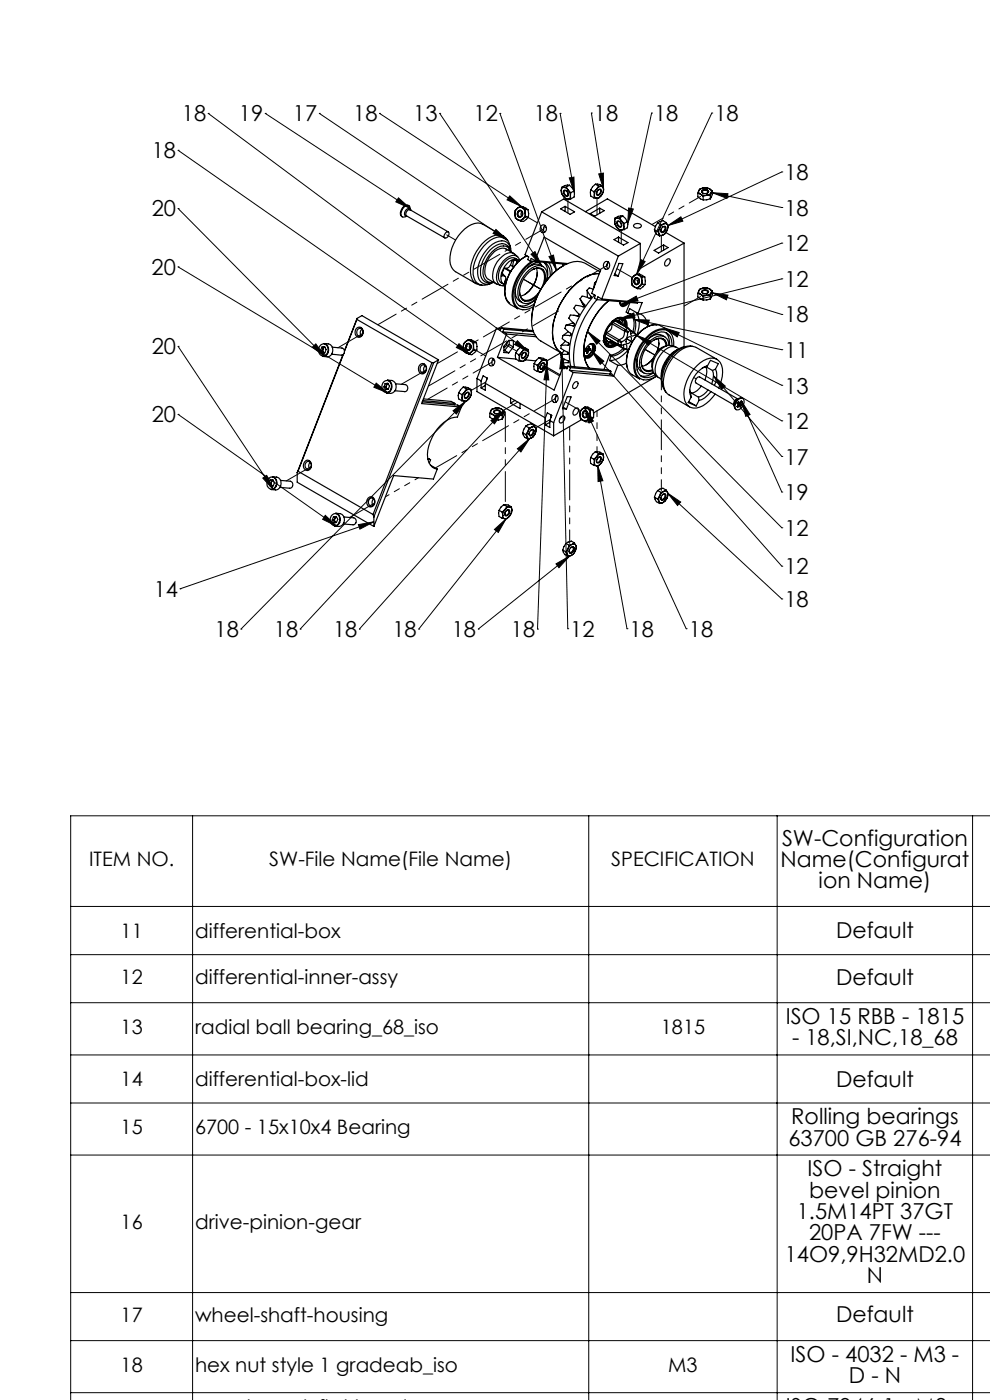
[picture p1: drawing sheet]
<svg xmlns="http://www.w3.org/2000/svg" width="210mm" height="297mm" viewBox="0 0 210 297" stroke-linecap="round" stroke-linejoin="round" font-family="sans-serif">
<g fill="none" stroke="#000" stroke-width=".21">
<path d="M37.8 31.9h.1M37.8 31.9l62 43.3M44.2 24.1h.1M44.2 24.1l67.9 50.5M56.3 24.1h.1M56.3 24.1l30.7 20.1M67.7 24.1h.1M67.7 24.1l39.9 26.8M80.5 24.1h.1M80.5 24.1l30.1 19.7M93.3 24.1h.1M93.3 24.1l21.6 32.3"/>
<path d="M106 24.1h.1M106 24.1l12 33.3M118.8 24.1h.1M118.8 24.1l3 16.8M120.8 37.7l.9-.1 .1 3.3zM125.4 24h.1M125.4 24l2.6 16.1M127 36.9l1-.2v3.4zM138.2 24h.1M138.2 24l-5.1 23.4M151 24h.1M151 24l-16 34.3"/>
<path d="M165.8 36.5h.1M165.8 36.5l-24.2 11.4M37.8 56.6h.1M37.8 44.2h.1M37.8 56.6l44.6 26.8M37.8 44.2l31.1 31.5M84.5 42l2.5 2.2-3-1.4zM105.2 48.7l2.4 2.2-3-1.4zM108.1 41.6l2.5 2.2-3-1.4zM112.6 53.9l.9-.5 1.4 3zM116.5 54.4l.9-.3 .6 3.3zM133.4 44.1l.9 .2-1.2 3.1z"/>
<path d="M135.9 55.1l.9 .4-1.8 2.8zM141.6 47.9l2.8-1.9 .5 .9zM151.1 40.9l3.3 .2-.2 1zM151.1 40.9l14.7 3.1M165.8 59.2h.1M165.8 51.6h.1M165.8 44h.1M165.8 59.2l-34.5 8.5M165.8 51.6l-33.8 12.9M37.8 73.5h.1M37.8 73.5l20.2 30.4M66.3 73.7l.7-.7 1.9 2.7z"/>
<path d="M97.4 72.9l2.4 2.3-3-1.5zM109.7 72.3l2.4 2.3-3-1.5zM116 77.3l.4 3.3h-1zM116 77.3l-2 56.2M119.2 74.9l.6 3.3h-1.1zM119.2 74.9l1.2 58.5M124.6 70.3l41.2 41.7M124.6 70.3l2.7 2-.7 .7zM125.5 74.5l2.6 2.1-.8 .7zM125.5 74.5l40.3 45.6M131.3 67.7l3.1-1.3 .3 1zM132 64.5l3-1.7 .3 1z"/>
<path d="M134.4 67.8l3.3 .1-.2 1zM134.4 67.8l31.4 6.4M135 71.1l3.1 1.3-.5 .8zM135 71.1l30.8 18.2M140.9 69.6l3.2 1-.4 .9zM140.9 69.6l24.9 12.1M151.1 62.1l3.3 .5-.3 1zM151.1 62.1l14.7 4.6M151.3 79.7l14.5 17.1M151.3 79.7l2.5 2.2-.7 .7zM165.8 74.2h.1M165.8 66.7h.1"/>
<path d="M37.8 87.9h.1M37.8 87.9l33.6 23.8M79.8 81.3l2.6 2.1-3.1-1.2zM96.1 87.1l2.7-2-2 2.7zM98.8 85.1l-47.7 48.4M104.1 89.2l2.7-2-1.9 2.7zM106.8 87.2l-43.1 46.3M109.7 95.2l2.6-2.1-1.8 2.8zM112.3 93.1l-36.1 40.4M124 86.5l1.9 2.8-.9 .4zM124 86.5l21.6 46.9M126.8 98.8l1.1 3.2-1 .2z"/>
<path d="M126.8 98.8l6.2 34.6M157.3 85.1l1.8 2.8-.9 .4zM157.3 85.1l8.5 19.3M165.8 81.7h.1M165.8 96.8h.1M165.8 89.3h.1M55.7 101.4l.9-.5 1.4 3zM69 109.3l2.4 2.4-3-1.5zM76 111.3l3.3-.6-3 1.6zM79.3 110.7l-41.1 14.2M104.9 112.3l2.5-2.2-1.7 2.9zM107.4 110.1l-18.6 23.4"/>
<path d="M117.9 119.6l2.9-1.6-2.2 2.4zM120.8 118l-19.3 15.5M141.6 104.6l2.8 1.9-.7 .7zM141.6 104.6l24.2 22.5M165.8 104.4h.1M165.8 112h.1M38.2 124.9h.1M51.1 133.5h.1M63.7 133.5h.1M76.2 133.5h.1M88.8 133.5h.1M101.5 133.5h.1"/>
<path d="M114 133.5h.1M120.4 133.4h.1M133 133.4h.1M145.6 133.4h.1M165.8 120.1h.1M165.8 127.1h.1M40.9 173.1v124M124.9 173.1v124M164.9 173.1v124M206.3 173.1v124M210.1 173.1h-195.1v124M15 192.3h195.1"/>
<path d="M15 202.5h195.1M15 212.7h195.1M15 223.8h195.1M15 234h195.1M15 245h195.1M15 274.2h195.1M15 284.4h195.1M15 295.4h195.1"/>
</g>
<path d="M116.5 54.4l.9-.3 .6 3.3zM134.4 67.8l3.3 .1-.2 1zM140.9 69.6l3.2 1-.4 .9zM151.3 79.7l2.5 2.2-.7 .7zM157.3 85.1l1.8 2.8-.9 .4zM109.7 72.3l2.4 2.3-3-1.5zM76 111.3l3.3-.6-3 1.6zM79.8 81.3l2.6 2.1-3.1-1.2zM131.3 67.7l3.1-1.3 .3 1zM119.2 74.9l.6 3.3h-1.1zM135 71.1l3.1 1.3-.5 .8zM124.6 70.3l2.7 2-.7 .7zM125.5 74.5l2.6 2.1-.8 .7zM132 64.5l3-1.7 .3 1zM112.6 53.9l.9-.5 1.4 3zM105.2 48.7l2.4 2.2-3-1.4zM117.9 119.6l2.9-1.6-2.2 2.4zM124 86.5l1.9 2.8-.9 .4zM135.9 55.1l.9 .4-1.8 2.8zM108.1 41.6l2.5 2.2-3-1.4zM104.9 112.3l2.5-2.2-1.7 2.9zM151.1 62.1l3.3 .5-.3 1zM133.4 44.1l.9 .2-1.2 3.1zM120.8 37.7l.9-.1 .1 3.3zM151.1 40.9l3.3 .2-.2 1zM127 36.9l1-.2v3.4zM141.6 47.9l2.8-1.9 .5 .9zM116 77.3l.4 3.3h-1zM141.6 104.6l2.8 1.9-.7 .7zM109.7 95.2l2.6-2.1-1.8 2.8zM96.1 87.1l2.7-2-2 2.7zM126.8 98.8l1.1 3.2-1 .2zM97.4 72.9l2.4 2.3-3-1.5zM104.1 89.2l2.7-2-1.9 2.7zM84.5 42l2.5 2.2-3-1.4zM55.7 101.4l.9-.5 1.4 3zM69 109.3l2.4 2.4-3-1.5zM66.3 73.7l.7-.7 1.9 2.7z" fill="#000"/>
<g fill="none" stroke="#000" stroke-width=".25">
<path d="M119.1 39.8v.7M119.1 39.8h.5M119.6 39.8a.57 .57 0 0 0-.5 .7M119.6 39.8l.6 .2 .3 .3M120.1 39.7l-.5 .1M120.1 39.7l.4 .6M120.8 39.3l1 1.2M120.8 39.3a1.93 1.93 0 0 0-1.7 .5M120.8 39.3l-.7 .4M126.3 39.1l-.6 .5-.4 .7M126.3 39.1a1.85 1.85 0 0 1 1.6 .4M126.3 39.1l.7 .4"/>
<path d="M127 39.5l-.4 .6M127 39.5h.5M127.5 39.5l-.5 .2-.4 .4M127.5 39.5a.63 .63 0 0 1 .5 .7M127.5 39.5h.4M127.9 39.5l.1 .7M149.2 39.9l-.6 .2-.4 .3M149.2 39.9h.7l.6 .2M149.2 39.9l-.8 .2-.2 .3M149.2 39.9h.8l.5 .2M86.7 43.6l.2 .2 .1 .7M86.7 43.6a1.63 1.63 0 0 0-1.5 2.3 .89 .89 0 0 0 1.1-.1"/>
<path d="M86.7 43.6a1.22 1.22 0 0 0-1.6 1.1 .91 .91 0 0 0 .2 1.3M87 44.5h.1M87 44.5a.88 .88 0 0 0-.8 1.3l8.2 4.7M87 44.5l8.1 4.7M87 44.5l-.2-.2a1.01 1.01 0 0 0-.8 1.5h.2M94.5 49.4a.41 .41 0 0 1 .7-.1 .78 .78 0 0 1-.1 .9 .78 .78 0 0 1-.9 .2v-.5zM106.5 58.1h.1M106.6 58.1l.6 .6M106.8 50.1l-4.4-2.5a3.5 3.5 0 0 0-3.8 1 8.8 8.8 0 0 0-3.1 7.5 2.56 2.56 0 0 0 1.1 1.5l4.4 2.6M107.2 59.5l.2 .1M107.2 56.9l1.1 .6M107.4 59.7l-.3 .1"/>
<path d="M107.7 51a2.36 2.36 0 0 0-3.3-.8 8.6 8.6 0 0 0-4.5 8.4 2.26 2.26 0 0 0 2.3 1.9M108.3 56.2l.6 .5M108.3 53.3a1.89 1.89 0 0 0-3-1.3 6.9 6.9 0 0 0-3.3 6.4 1.79 1.79 0 0 0 2.5 1.5M108.3 52.7a2.42 2.42 0 0 0-2.2-2.5 6.9 6.9 0 0 0-5.1 4.5 5.7 5.7 0 0 0-.2 4.8 2.41 2.41 0 0 0 3.2 .7M108.3 53.4a1.73 1.73 0 0 0-2.7-.9 6.3 6.3 0 0 0-3 6.2 1.67 1.67 0 0 0 2 1.2M108.4 53.4a2.11 2.11 0 0 0-1-2.1 2.11 2.11 0 0 0-2.3 .1 7.5 7.5 0 0 0-3.7 7.3 2.04 2.04 0 0 0 3.3 1.2M109 53.8l-1.7-1a2.57 2.57 0 0 0-2.9 1.1 4.8 4.8 0 0 0-1.3 4.8l.3 .4 1.9 1.1M109 55.1l-.2 .9v.4l.2 .3M109.2 45.5l.2 .6 .4 .5M109.2 45.5l.1 .8 .5 .3M109.3 55.2l.4 .1M109.7 44.2l-.4 .6-.1 .7"/>
<path d="M109.7 44.2l-.4 .5-.1 .8M109.7 55.3l-.2 .8M109.7 55.3l-.3-.1-.8 .1-.6 1.4-1 .2-.1 .2-.5 1.4h.5l.3 .3-.2 1.3 .2 .1M109.8 46.6l.7 .3M109.8 54.5a2 2 0 0 0-3.2-.1 4.9 4.9 0 0 0-1.9 5.3 1.97 1.97 0 0 0 1.6 .9M109.9 55.1a1.92 1.92 0 0 0-2.9 .6 3.7 3.7 0 0 0-.9 4.1l.8 .5M110 44.7a.71 .71 0 0 1 1 .5 .71 .71 0 0 1-.6 .9 .73 .73 0 0 1-.7-.5 .73 .73 0 0 1 .3-.9zM110 44.7a.83 .83 0 0 0 .2 1.4M110.1 44.8a.59 .59 0 0 1 .8 .4 .59 .59 0 0 1-.4 .8 .62 .62 0 0 1-.6-.5 .62 .62 0 0 1 .2-.7zM110.1 55.3a1.77 1.77 0 0 0-2.6 .7 3.7 3.7 0 0 0-.9 4.1l.6 .3M110.2 55.2a1.47 1.47 0 0 0-2.4-.7 5.2 5.2 0 0 0-2.4 4.9 1.35 1.35 0 0 0 1.8 1.2M110.3 43.8l.5 .3"/>
<path d="M110.3 43.8h.6l1.1 .7M110.3 43.8l-.6 .4M110.4 44.6l-.4 .1M110.7 44.9l-.2 .4 .1 .6M110.8 44.1a1.36 1.36 0 0 1 .6 1.1M110.8 44.1a.95 .95 0 0 0-1.1 .1M110.8 44.1l.6 .3M110.9 46.5a.95 .95 0 0 1-1.1 .1M110.9 46.5l-.4 .4M111.4 45.2l-.1 .7-.4 .6M111.4 45.2l.1 .8M111.4 44.4v.8"/>
<path d="M111.4 44.4l.6 .1M111.5 46l-.6 .5M111.5 46l.6 .1M112 44.5l.1 .8v.8M112.1 46.1l-.3 .3a1.2 1.2 0 0 1-1.3 .5M112.5 55.4l7.6 .7M112.9 55.4a9 9 0 0 0-4.2 8.2 2.6 2.6 0 0 0 1.2 1.9 3.7 3.7 0 0 1-2.8-4.5 9.2 9.2 0 0 1 4.7-6.7 8.7 8.7 0 0 0-4.7 8.2 2.51 2.51 0 0 0 1 1.8M112.9 57.2a1.58 1.58 0 0 1 1.7-.2 1.58 1.58 0 0 1 .9 1.5l-.1 1.4-.4 .9M113.2 55.5a8.8 8.8 0 0 0-4.3 8.1 2.42 2.42 0 0 0 1.5 2 2.42 2.42 0 0 0 2.6-.4l.2-.2M113.5 55.3l1.9-5 12 7-1.9 4.9 .8 .5-.2 .5 .5 .4M113.5 55.3l-.8-.5-.2 .6M113.5 55.3l6.9 .6"/>
<path d="M113.8 56.9a5.3 5.3 0 0 1-3.4 5.9M113.9 57.8a6.2 6.2 0 0 1-2.6 4.7M114.2 55.6a7.5 7.5 0 0 0-5 7.4 2.25 2.25 0 0 0 1.3 2.1 2.25 2.25 0 0 0 2.5-.4l.3-.2M114.8 47.9a.76 .76 0 0 1 1.1 .2 .76 .76 0 0 1-.2 1 .7 .7 0 0 1-1 .1 .7 .7 0 0 1 0-1zM114.9 44.9l16.3 9.4M114.9 44.9l-3.5 9.1 .7 .5-.2 .6 .6 .3M114.9 44.9l4.7-2.7 16.2 9.4M115.2 56.5a2.47 2.47 0 0 0-3.3 .3M115.4 55.6a3.5 3.5 0 0 1 .7 3.6M115.4 55.7a2.61 2.61 0 0 1 1.3 2.9M115.6 47.8a1.03 1.03 0 0 0-.1 1.5M116 59.4a2.93 2.93 0 0 0-.8-2.9 3.1 3.1 0 0 0-3.5 1.4 5.5 5.5 0 0 0-1.5 5.7 2.03 2.03 0 0 0 3.2 .1l.3-.2"/>
<path d="M116.4 55.7a3.7 3.7 0 0 1 .7 2.5M118.9 44.3l1-.5 2 1.1-1 .6zM119.1 40.5l.1 .6 .4 .6M119.1 40.5a1.47 1.47 0 0 0 .5 1.2M119.5 56.4a14.6 14.6 0 0 0-6.8 11.6M119.5 56l-.2 .5M119.5 40.5l.2-.1a.88 .88 0 0 1 .7 1.3 .94 .94 0 0 1-.9-1.2zM119.6 41.7a1.02 1.02 0 0 0 .9 .6M119.6 41.7l.5 .6h.4M119.8 40.4a.74 .74 0 0 1 .6 1.1 .72 .72 0 0 1-.6-1.1zM119.9 43.8v1.1M120.5 40.3l.6 .6"/>
<path d="M120.5 40.3l.4 .8 .1 .5M121 41.6a.62 .62 0 0 1-.5 .7M121 41.6l.1 .6M121.1 40.9l-.1 .7M121.1 42.2l-.6 .1M121.8 40.5v1.3l-.7 .4M121.8 40.5l-.7 .4M124.2 44.9l4.6-2.7 10.2 5.9M125.2 45.3l2-1.1 1 .5-2 1.2zM125.3 40.3v1.3l.7 .4M125.3 40.3l.7 .4M126 40.7l.1 .7"/>
<path d="M126 42h.6M126.1 41.4a.56 .56 0 0 0 .5 .6M126.1 41.4l-.1 .6M126.5 59.7l-.4 .3M126.6 40.1l-.4 .6-.1 .7M126.6 40.1l-.6 .6M126.8 40.4l.5-.2a.72 .72 0 0 1-.6 1.1l-.2-.3zM126.9 40.4l.5-.3a.86 .86 0 0 1-.7 1.3 .7 .7 0 0 1 .2-1zM127.2 44.2v1.1M127.3 57.7l-3.1-1.8a4.3 4.3 0 0 0-4.3 .3 14.5 14.5 0 0 0-7.1 12.9 4.4 4.4 0 0 0 1.9 3.3l4.4 2.5M127.5 41.5l-.5 .4-.4 .1M127.5 41.5l-.5 .5h-.4"/>
<path d="M128 40.2l-.5 1.3M128 40.2l-.1 .6-.4 .7M128.2 55.7a.71 .71 0 0 1 1 0 .71 .71 0 0 1 .1 1 .66 .66 0 0 1-.9 .4 .66 .66 0 0 1-.4-.8zM129 55.7l-.3 .7M129.1 55.6a.95 .95 0 0 0-.1 1.4M130.2 50.8l1-.5 2 1.2-.9 .5zM130.4 47l.1 .6 .3 .7M130.4 58.1l.7 .5M130.5 46.3l-.1 .7M130.5 46.3h.3M130.8 48.3l.5 .4 .5 .1M130.8 46.3a.58 .58 0 0 0-.4 .7"/>
<path d="M130.8 46.3l.7 .2 .3 .3M130.8 48.3l.6 .5h.4M131 46.9a.88 .88 0 0 1 .7 1.3 .86 .86 0 0 1-.7-1.3zM131 47.1a.58 .58 0 0 1 .7 .2 .58 .58 0 0 1-.1 .8l-.5-.4zM131.2 54.3l-3.6 9.1M131.2 50.3v1.1M131.3 55.9h.8l-1 2.7-.8-.1zM131.4 46.2l-.6 .1M131.4 46.2l.4 .6M131.8 46.8l.6 .6M131.8 46.8l.5 .8v.5M132.1 45.8l.6 .6 .4 .6"/>
<path d="M132.1 45.8l-1 .1-.6 .4M132.1 45.8l-.7 .4M132.3 48.1a.56 .56 0 0 1-.5 .7M132.3 48.1l.1 .6M132.4 47.4l-.1 .7M132.4 48.7l-.6 .1M133.1 47v1.3l-.7 .4M133.1 47l-.7 .4M134 59.8l.2 .8 .4 .3M134 59.8l.1 .8 .5 .3M134.4 47.7a1.03 1.03 0 0 1 1.7 .2 .97 .97 0 0 1-1.7 0zM134.5 58.5l-.4 .6-.1 .7"/>
<path d="M134.5 58.5l-.5 .5v.8M134.7 59a.68 .68 0 0 1 1 .7 .68 .68 0 0 1-1 .6 .89 .89 0 0 1 0-1.3zM134.8 59a.79 .79 0 0 0 .2 1.4M134.9 59.1a.56 .56 0 0 1 .7 .6 .56 .56 0 0 1-.7 .5l-.2-.4zM135.1 58.1l.4 .3M135.1 58.1h.5l1.2 .7M135.1 58.1l-.6 .4M135.1 58.9l-.3 .1M135.5 59.2l-.2 .4 .1 .5M135.5 58.4a1.36 1.36 0 0 1 .6 1.1M135.5 58.4a.9 .9 0 0 0-1 .1M135.5 58.4l.7 .3"/>
<path d="M135.8 51.6l-4.6 2.7M136.1 59.5v.5l-.4 .7M136.1 59.5l.2 .8M136.2 58.7l-.1 .8M136.2 58.7l.6 .1M136.8 58.8v1.6M138.7 53.1l2.1-1.1 .9 .5-2 1.2zM138.8 48.7l.1 .1a1.51 1.51 0 0 0 1 1.3M138.8 48.7l.7 .4M139.5 47.3l-.4 .6-.3 .8M139.5 49.1l.3 .5M139.5 47.3l.7 .4"/>
<path d="M139.8 49.6a.54 .54 0 0 0 .8 .3M139.8 49.6l.1 .5M139.9 48.4l-.4 .7M139.9 48.4l-.2 .7 .1 .5M140.2 47.7l-.3 .7M140.5 48.2l.6-.2a.85 .85 0 0 1-.8 1.3 .71 .71 0 0 1 .2-1.1zM140.5 48.2l.3-.1a.58 .58 0 0 1 .1 .7 .58 .58 0 0 1-.7 .3v-.3M140.6 49.9l-.7 .2M140.8 52v1.1M140.8 47.5l-.6 .5-.3 .4M140.8 47.5a.57 .57 0 0 1 .8 .2M140.8 47.5l-.6 .2"/>
<path d="M141.1 48a.86 .86 0 0 1-.8 1.3M141.2 49.3l3.9 2.3M141.3 47.2l-.7-.4-1.1 .5M141.3 47.2l.3 .5M141.3 47.2l-.5 .3M141.4 55.1l.6-.2a.99 .99 0 0 1-.9 1.5 .86 .86 0 0 1 .3-1.3zM141.5 48.9l-.9 1M141.5 48.9l-.5 .7-.4 .3M141.6 47.7v.7l-.1 .5M141.6 47.7l.1 .5-.2 .7M145.1 51.6l-9.3 5.3v-5.3M145.1 51.6v22"/>
<path d="M148 41l.6 .2M148 41v.8l1.2 .6M148.2 40.4a.6 .6 0 0 0 .4 .8M148.2 40.4l-.2 .6M148.6 41.2l.8 .2h.5M148.6 41.2l.6 .4M148.9 40.5l.6-.3 .7 .3a.74 .74 0 0 1-.6 .6 .74 .74 0 0 1-.8-.5zM149.2 41.6v.8M149.2 41l-.2-.2a.59 .59 0 0 1 .6-.4 .59 .59 0 0 1 .5 .4l-.2 .2M149.9 41.4l-.7 .2M150.1 40.4l.2 .3M150.1 40.4l-.6-.2a.66 .66 0 0 0-.7 .5"/>
<path d="M150.5 40.1a.6 .6 0 0 1 .4 .7M150.5 40.1l.6 .4M150.7 41.4h-.8M150.7 42.2l-.8 .2h-.7M150.7 41.4v.8M150.9 40.8l-.4 .4-.6 .2M150.9 40.8l-.2 .6M151.1 40.5l-.2 .3M151.1 40.5v.8l-.4 .9M68 74.3l.4 .1M68.1 73.2a1.02 1.02 0 0 1 1.1 0 1.02 1.02 0 0 1 .4 1.1 1.03 1.03 0 0 1-1 1.2 1.03 1.03 0 0 1-1-1.1v-.5zM68.3 73.7l.6-.1 .3 .6-.3 .7h-.6l-.3-.6"/>
<path d="M68.3 73.7l-.3 .6M68.3 73.7h.4M68.4 74.4l.2 .2M68.5 74l.1 .6M68.5 74l-.1 .4M68.6 74.6l.2 .3M68.6 74.6l.1 .3M68.7 73.7h.2l-.4 .3M68.7 73.7l-.2 .3M68.8 72.9a1.61 1.61 0 0 1 1.6 .5 1.46 1.46 0 0 1-1 2.3l-.9-.1a1.4 1.4 0 0 0 1.2-1.3 1.4 1.4 0 0 0-.9-1.4zM70.5 73.7l2 .1a.79 .79 0 0 1 .6 .8 .79 .79 0 0 1-.7 .7l-2.1-.2M72.7 75.2l-9.7 25.1"/>
<path d="M72.8 75.2l-9.6 24.8M75.6 69.7a.86 .86 0 0 1 1.1-.2 .86 .86 0 0 1 .3 1 .89 .89 0 0 1-.9 1.1 .89 .89 0 0 1-.8-1.2zM75.7 67.8l-2.6 6.8M75.7 67.8l15.9 9.1M75.7 67.6v.2M75.7 67.6l1.1-.6 16.2 9.3M75.7 67.6l-2.6 6.8M75.9 69.9a.76 .76 0 0 1 1.1 .1 .76 .76 0 0 1-.2 1.1 .71 .71 0 0 1-1 0 .71 .71 0 0 1-.1-1zM76.8 69.8a.99 .99 0 0 0-.1 1.4M89 77.4a.91 .91 0 0 1 1.3 0 .91 .91 0 0 1 .1 1.3 .85 .85 0 0 1-1.1 .6 .85 .85 0 0 1-.5-1.1zM89.3 77.6a.76 .76 0 0 1 1.1 .2 .76 .76 0 0 1-.2 1 .7 .7 0 0 1-1 .1 .7 .7 0 0 1 0-1zM90.2 77.6l-.1 .1a.98 .98 0 0 0 0 1.3"/>
<path d="M91.6 76.9l-12.5 32.2M91.6 76.9h.4M92 76.9l-12.7 32.8M93 76.3l-3.6 9.3 8.5 .8M93 76.3l-1 .6M98.3 73.7a1.36 1.36 0 0 0 .6 1.2M98.3 73.7l.1 .8 .5 .4M98.7 72.5l-.4 .7v.5M98.7 72.5l-.4 .5v.7M98.9 74.9l.6 .3M99 73a.71 .71 0 0 1 1 .4 .71 .71 0 0 1-.6 .9 .73 .73 0 0 1-.7-.5 .73 .73 0 0 1 .3-.8zM99 73a.82 .82 0 0 0 .3 1.4"/>
<path d="M99.1 73.1a.58 .58 0 0 1 .8 .5 .58 .58 0 0 1-.8 .6l-.2-.4zM99.3 72l.5 .4M99.3 72l.6 .1 1.2 .6M99.3 72l-.6 .5M99.4 72.8l-.4 .2M99.8 73.2l-.2 .4 .1 .5M99.8 72.4l.4 .3 .2 .7M99.8 72.4a.95 .95 0 0 0-1.1 .1M99.8 72.4l.7 .3M99.9 74.7a.9 .9 0 0 1-1 .2M99.9 74.7l-.4 .5M100.4 73.4l-.1 .8-.4 .5"/>
<path d="M100.4 73.4l.1 .9M100.5 72.7l-.1 .7M100.5 72.7h.6M100.5 74.3l-.6 .4M100.5 74.3h.6M101.1 72.7v1.6M101.1 74.3l-.3 .3a1.27 1.27 0 0 1-1.3 .6M103.8 76.2a.76 .76 0 0 1 1.1 .1 .76 .76 0 0 1-.2 1.1 .64 .64 0 0 1-.8 .1 .64 .64 0 0 1-.3-.7zM104.7 76.1a.99 .99 0 0 0-.1 1.4M105.3 69.6l-4.1 10.7M105.3 69.6l1 .1M105.5 75.8l12 7 2-5"/>
<path d="M105.5 75.8l3.9 .4M106.3 69.5l-.2 .6-.8-.5M106.3 69.5l.6 .3M106.3 69.5l6.8 .6M106.6 70.4l.9 .5M106.6 70.4l6.9 .6M106.9 69.8l-.3 .6M106.9 69.8l6.2 .6M106.9 74.3l.1 .1M107 74.4l.9 .5M107.5 70.9l-2 4.9M107.5 70.9l6.2 .5"/>
<path d="M107.6 72.6l-.2 .7-.5 .5M108 72.2v.9M108 73.1l-1 1.3M108 73.1l.9 .5M108.9 73.6v-1.3l-1-.1-1 1.2v1.4l1 .1M108.9 73.6l-1 1.3M109.4 61.2a2.53 2.53 0 0 0 1.4 3M109.4 74.9v1.3l.7 .3M109.4 74.9l.7 .4M110.1 75.3l.1 .6M110.1 76.5l.6 .2M110.2 75.9a.63 .63 0 0 0 .5 .8"/>
<path d="M110.2 75.9l-.1 .6M110.2 61.9a1.59 1.59 0 0 0 .7 1.6 1.59 1.59 0 0 0 1.8 0l1.1-.9 .6-.7M110.4 73.7l-1 1.2M110.4 73.7a2.33 2.33 0 0 1 1.6 .5M110.4 73.7l.7 .3M110.7 74.7l-.5 1.2M110.7 74.7l-.6 .6M110.9 75l.3-.2a.59 .59 0 0 1 .2 .8 .59 .59 0 0 1-.7 .2v-.4zM110.9 75l.6-.2a.86 .86 0 0 1-.7 1.3 .7 .7 0 0 1 .1-1.1zM111.1 74l-.4 .7M111.1 74l.5 .2M111.4 76.3l2.2 .2"/>
<path d="M111.6 76.1l-.3 .3-.6 .3M111.6 74.2l-.5 .1-.4 .4M111.6 74.2a.62 .62 0 0 1 .5 .6M111.6 74.2h.4M111.6 76.1l-.5 .6h-.4M112 74.2l.1 .6M112.1 74.8l-.1 .5-.4 .8M112.1 74.8l-.1 .6-.4 .7M113.3 77.1v1.3l.7 .4M113.3 77.1l.7 .4M113.5 63.6a3.6 3.6 0 0 1-3.4 1.2M114 77.5l.1 .7"/>
<path d="M114 78.8l.5 .1M114.1 78.2a.58 .58 0 0 0 .4 .7M114.1 78.2l-.1 .6M114.3 75.9l-1 1.2M114.3 75.9a2.39 2.39 0 0 1 1.7 .5M114.3 75.9l.7 .4M114.6 76.9l-.6 .6M114.6 76.9l-.4 .8-.1 .5M114.9 77.2l.5-.2a.86 .86 0 0 1-.7 1.3 .8 .8 0 0 1 .2-1.1zM114.9 77.2l.2-.2a.58 .58 0 0 1 .2 .8 .58 .58 0 0 1-.8 .2v-.3M115 76.3l.5 .1M115 76.3l-.4 .6"/>
<path d="M115.4 77l.2 .4M115.5 78.3l-.5 .5-.5 .1M115.5 78.3l-.6 .6h-.4M115.5 76.4h-.3l-.6 .5M115.5 76.4a.63 .63 0 0 1 .5 .7M115.5 60.1l.1-.2a2.21 2.21 0 0 0-1.1-3 3.7 3.7 0 0 0-3.3 2 4.2 4.2 0 0 0-.5 4.6l.3 .2a2.48 2.48 0 0 0 3-1M115.5 76.4h.5M115.6 77.4l-.2 .5a.63 .63 0 0 1-.7 .4M115.9 77.8l2.9 1.7M116 76.4v.7M116 77.1l-.2 .8-.3 .4M116 77.1l-.1 .6-.4 .6"/>
<path d="M119 75.3v.1a.8 .8 0 0 0 .8 .9l.7 .2v.4M119 74.8l-3 1.8M119 73.3v.6l1.4 .9v.4M119.1 74.9l.1 .1M119.2 77l.1 .5 .8 .4M119.4 71.2v.1a.74 .74 0 0 0 .6 1.1l.6 .4-.1 .4M119.4 71.2h1.5M119.5 77.8l.9 .1M119.7 74.4l-.7 .9M119.7 76.2l-.5 .8M119.9 72.4l-.9 .9M120.1 69l-.1 .2a.61 .61 0 0 0 .3 .9l.8 .7-.2 .4"/>
<path d="M120.1 69l1.5 .1M120.4 75.2l-1.4 .1M120.5 77.7l-.2 .5-.8-.4M120.5 77.7l.5 .3M120.5 77.7l8.5 .8 .6 .3M120.5 75l-.1 .2M120.5 73.2l-1.5 .1M120.5 76.9l-1.3 .1M120.6 70.4l-1.2 .8M120.6 73.1l-.1 .1M120.6 76.8l-.1 .1M120.8 78.6l.8 .4"/>
<path d="M120.8 78.6l8.6 .7M121 78l-.2 .6M121 78l8.6 .8M121.1 71l-.2 .2M121.6 79l-4.2 10.7M121.6 79l8.6 .8M121.6 60.7a7.5 7.5 0 0 1 5.5-2.7 7.1 7.1 0 0 0-5.5 2.7 14.3 14.3 0 0 0-4.3 10.9 4.4 4.4 0 0 0 1.8 3.3 4.7 4.7 0 0 1-1.9-4.3 14.8 14.8 0 0 1 4.4-9.9zM121.7 68.5l-1.6 .5M121.7 66.9l1 .1M121.7 69l-.1 .1M122.5 67.1l-1.5-.3-.4 .7 1.2 1.2-.1 .3M122.5 67.1h.1"/>
<path d="M123 63.4l1 1.2M123 63.4l.9 1.5M123.9 75.3l.2 .1M124 64.6l-.2 .5-1-.3a.69 .69 0 0 0-1 .5l.1 .3 .9 1-.3 .5M124 64.6v.1M124.3 74.3l.2 .1M124.3 74.1l.5 .4M124.3 74.1l-.1 .4 .3-.1M124.4 74.1l.5 .3M124.5 74.4l-.1 .5h.3M124.5 74.6l.2 .3M124.5 74.1l.7 .3"/>
<path d="M124.5 61.6l.8 1.3M124.5 61.6l.1 1.5M124.7 73.3a.89 .89 0 0 1 .8-.4 .89 .89 0 0 1 .8 .5 2.41 2.41 0 0 1-1.8 2.6 .87 .87 0 0 1-.6-1.2l.5-1zM124.7 73.9h.3M124.7 73.9l.3 .1M124.8 74.5l-.1 .4M124.9 74.4l-.1 .1M124.9 74.4h.3M125 73.9l.1-.3h-.3l-.2 .5h-.3M125 73.9v.1M125 74h.3l-.1 .4M125.1 73.1l.5-.1a.89 .89 0 0 1 .4 1.3 1.55 1.55 0 0 1-1.9 1.4l-.2-.6"/>
<path d="M125.2 73h.2a1.53 1.53 0 0 1-.5 2.2l-.7 .3-.3-.2M125.3 73l.1 .1M125.3 62.9l.1 .1M125.3 62.9v.1M125.4 63l-.4 .3-.9-.3a.71 .71 0 0 0-1 .3l-.1 .1M125.7 73a2.01 2.01 0 0 1-1.6 2.7M125.8 61.3h-.2a.7 .7 0 0 0-1 .2l-.1 .1M126.1 60l.1 .3M126.1 60l-.2 1.1M126.2 62.6a19.2 19.2 0 0 0-5.4 13.3l.3 1.8M126.6 63.6l8.6 .7 .1-.2M126.6 63.6a18.5 18.5 0 0 0-4.8 14l.1 .2"/>
<path d="M127.6 63.4l8.6 .8-.9 2.3M127.6 63.4l-.8-.4-.2 .6M127.9 72.3l.8 .5M128.1 71.9a1.49 1.49 0 0 0 .8 1.6 1.49 1.49 0 0 0 1.8-.4M128.2 71a1.35 1.35 0 0 0 .3 1.7 1.35 1.35 0 0 0 1.6 0M128.2 64.6l.9-.8a15.1 15.1 0 0 0-5.3 11.1 5.7 5.7 0 0 0 1.2 3.2 6.5 6.5 0 0 1-.9-5.9 16 16 0 0 1 4.1-7.6zM128.4 71.3a1.05 1.05 0 0 0 1 1.3M128.4 73l.1 .1M128.4 71.5a.97 .97 0 0 0 1.4 1M128.4 71.5l2.8 1.7M128.4 71.5l2.7 1.5M128.5 70.9l2.6 1.5"/>
<path d="M128.5 72.7l-.1 .3 .3 .1M128.5 73.2a1.84 1.84 0 0 0 1.9-.3 2.06 2.06 0 0 1-1.8 .4M128.7 70.6l-.2 .3M128.7 70.6l2.6 1.5M128.7 72.4l.2 .1M128.8 73h.3zM128.8 73l-.1 .1M129.3 76.5l1.8 1M129.3 75.3l.3 .2M129.3 75.3l-1.2 3.1M129.4 79.3l.8 .5M129.6 78.8l-.2 .5"/>
<path d="M129.6 72.4l2.8 1.6M129.6 72.4l2.7 1.5M129.6 72.3v.1M129.6 75.5l-.3 1M129.8 68.2h.1a1.42 1.42 0 0 1 2.1 0l.3 .8M129.9 68.7a1.63 1.63 0 0 1-1.2 1.9M129.9 68.7l2.6 1.6M130 68.4a4 4 0 0 0-1.5 2.5M130 68.4l-.1 .3M130 68.4l2.7 1.5M130.2 68.3a1.05 1.05 0 0 1 1.6 .3M130.5 67.7a1.5 1.5 0 0 1 1.8 0 1.5 1.5 0 0 1 .5 1.7"/>
<path d="M130.6 68.1l.5-.1 .4 .2 .4 .6M130.6 68.1l2.7 1.6M130.6 68.1l2.6 1.6M131.1 67.4v.1M131.1 77.5l-.9 2.3M131.1 73l.7 .3M131.1 67.5l.6 .3M131.1 72.4v.6M131.1 72.4l.7 .3M131.2 68l.2 .2M131.3 72.1l-.2 .3M131.3 72.1l.6 .4"/>
<path d="M131.4 67.4l-.2 .1M131.5 64a.8 .8 0 0 0 .4 1 .8 .8 0 0 0 1-.3l.5-.5M131.5 64.1a.63 .63 0 0 0 .8 .7l.9-.7M131.5 64.4h.2M131.7 67.5l-.1 .2M131.7 67.6l.1 .1M131.7 67.4l.2 .4M131.8 73.3l1-.2 .2 1M131.8 72.7v.6M131.9 72.5l-.1 .2M131.9 67.4a1.76 1.76 0 0 1 .6 1.8M131.9 67.8v.2"/>
<path d="M132 67.4a2.02 2.02 0 0 1 .6 1.8M132 68.9a1.03 1.03 0 0 0-1.7-.7 3.4 3.4 0 0 0-1.6 4.1l.3 .3h.8M132.2 73.9a4.2 4.2 0 0 1-2.9 1.4M132.3 73.1v.8M132.3 73.9l.1 .1 .6 .2M132.3 73.9l.7 .2M132.5 70.3l-.2 1a1.39 1.39 0 0 1-1 .8M132.5 70.3l.6 .2M132.6 74.1a4.7 4.7 0 0 1-3 1.4M132.7 64.1a.8 .8 0 0 1-1.2 .2M132.7 69.9l-.2 .4M132.7 69.9l.5 .5"/>
<path d="M132.8 64.1a1.04 1.04 0 0 1-1.1 .6M132.9 77l-1.2 .5h-.6M133 69.5a1.61 1.61 0 0 0-1.5-2.2 5 5 0 0 0-3.4 5.4 1.56 1.56 0 0 0 1.3 1.1 1.56 1.56 0 0 0 1.5-.6M133.1 70.5a1.83 1.83 0 0 1-1.2 2M133.2 71.6l.4-.2a.83 .83 0 0 1 .2 1 .83 .83 0 0 1-.9 .4 .9 .9 0 0 1 .3-1.2zM133.2 66.4a2.44 2.44 0 0 1 1.6 3.1l-.2 1.1M133.2 66.4l.4-.9 1.7 1M133.2 69.7l-.5 .2M133.2 69.7l.6 .4M133.2 69.7l.5 .4M133.2 70.4l-.1 .1M133.3 74.2a5.4 5.4 0 0 1-4 2.3"/>
<path d="M133.4 74l-.4 .1M133.6 66.5a3.3 3.3 0 0 1 .7 3.9M133.6 64.2l-.8 2 .4 .2M133.7 70.1l-.5 .3M133.7 70.1l.1 .1M133.7 70.1l.8 .5M133.8 70.2l.1 1 .3 .1 .7-.3M133.8 70.2l.6 .4M134.4 70.6h.1M134.4 70.6l-.6 .2M134.4 70.6l.5 .4M134.5 70.6l.5 .4"/>
<path d="M134.6 60.9l.6 .3M134.9 71l.1 .3M135 66.3a5 5 0 0 1 .1 4.9M135.2 76.1a2.52 2.52 0 0 0 1.4 3M135.3 66.5a2.59 2.59 0 0 1 2.1 2.8M135.7 60.7a.95 .95 0 0 1-1.1 .2M135.7 60.7l-.5 .5M136 70.2a3.8 3.8 0 0 1 5.7-.2 3.7 3.7 0 0 0-4.1 1.1 9.5 9.5 0 0 0-3.2 7 2.87 2.87 0 0 0 1.3 2.3 3.8 3.8 0 0 1-2.7-5 9.9 9.9 0 0 1 3-5.2zM136 76.8a1.57 1.57 0 0 0 .7 1.6 1.57 1.57 0 0 0 1.8 0M136.3 60.3l-.6 .4M136.3 60.3l.5 .1M136.8 60.4l-.3 .3a1.22 1.22 0 0 1-1.3 .5"/>
<path d="M138.5 76.2a4.2 4.2 0 0 1-2.3 1.5M138.5 76.1l-1.4 1.3M138.6 79.1a3.3 3.3 0 0 1-2.7 .6M138.7 72.1a1.59 1.59 0 0 1 1.7-.2 1.59 1.59 0 0 1 .9 1.5M139.3 69a6 6 0 0 0-5.2 3.5 7.9 7.9 0 0 0-1.1 5.3M139.3 79.8l-13.4 7.8M139.6 71.8a3.8 3.8 0 0 1-.2 2.7M139.8 72.7l-.5 1.9M141 71.4a2.47 2.47 0 0 0-3.3 .3M141.1 73.4a4.2 4.2 0 0 0-2.7 4.8M141.2 70.6a2.76 2.76 0 0 1 .8 2.7M141.5 73.3a1.59 1.59 0 0 0-2.4-1.4 5.7 5.7 0 0 0-3 5.7 1.56 1.56 0 0 0 2.4 1"/>
<path d="M141.9 75.9l-1 1.7M141.9 73.3a1.88 1.88 0 0 0-1-1.9 1.88 1.88 0 0 0-2.1 .3 6.7 6.7 0 0 0-3.1 6.2 1.79 1.79 0 0 0 2.9 1.1M142.6 73.3a2.4 2.4 0 0 0-2.4-2.9 7.2 7.2 0 0 0-5 5.7 3.4 3.4 0 0 0 1 3.8 2.9 2.9 0 0 0 2.8-.4M142.9 73.4a2.83 2.83 0 0 0-1.7-3.4 5.2 5.2 0 0 0-4.8 2.7 7.3 7.3 0 0 0-1.4 6.7 2.33 2.33 0 0 0 3.4 .9l.9-.6M143.2 73.6a2.54 2.54 0 0 0-3.3 .8 4.9 4.9 0 0 0-1.3 4.6l.9 1M143.7 74.2a6.5 6.5 0 0 0-3.4 5.8M144 74a2.14 2.14 0 0 0-2.9 .2 5.2 5.2 0 0 0-1.9 5.3l.3 .4 .8 .5M145.3 73.5a7.2 7.2 0 0 0-4.9 7.7l.1 .6M147 73.5a4.1 4.1 0 0 0-3.8 1.4 8.4 8.4 0 0 0-2.7 6.7l.2 .7 .6 1M148 62.2v.8l1.2 .6M148 62.2l.6 .2M148.2 61.7a.6 .6 0 0 0 .4 .7"/>
<path d="M148.2 61.7l-.2 .5M148.6 62.4l.8 .3 .5-.1M148.6 62.4l.6 .5M148.9 61.7l.6-.2 .7 .2a.74 .74 0 0 1-.6 .7 .74 .74 0 0 1-.8-.5zM149 61.8l.5-.2 .6 .2a.59 .59 0 0 1-.5 .5 .59 .59 0 0 1-.6-.5zM149.2 62.9v.7M149.2 61.1l-.6 .2-.4 .4M149.2 61.1h.7l.6 .2M149.2 61.1l-.8 .2-.2 .4M149.2 61.1h.8l.5 .2M149.9 62.6l-.7 .3M150.1 77.6a5.8 5.8 0 0 0-3.7 6.1l.2 .5"/>
<path d="M150.1 77.6l.6-1.2 1.7 .7-.6 1.2M150.1 77.6l-1.1 .5M150.5 61.3a.6 .6 0 0 1 .4 .8M150.5 61.3l.6 .4M150.7 63.4l-.8 .2h-.7M150.7 62.6h-.8M150.7 62.6v.8M150.9 62.1l-.4 .3-.6 .2M150.9 62.1l-.2 .5M151.1 61.7a2.33 2.33 0 0 1-.4 1.7M151.1 61.7l-.2 .4M151.1 78.6a3.5 3.5 0 0 1-.1 2.8"/>
<path d="M151.1 78.6l-1.4-.8a3.5 3.5 0 0 1-.2 2.8M151.8 78.3a4 4 0 0 1-.2 3.5M151.8 78.3l-.7 .3M152.1 76.2l-4.4-2.5a3.2 3.2 0 0 0-3.5 .7 8.9 8.9 0 0 0-3.4 7.4 2.36 2.36 0 0 0 1.1 2l4.4 2.5M63.2 100l15.9 9.1M63.2 100l-.2 .3M64.7 97.9a.83 .83 0 0 1 1-.1 .83 .83 0 0 1 .4 .9 .89 .89 0 0 1-.9 1.1 .89 .89 0 0 1-.9-1.1zM64.9 98.1a.76 .76 0 0 1 1.1 .2 .76 .76 0 0 1-.2 1 .76 .76 0 0 1-1-.1 .76 .76 0 0 1 .1-1.1zM65.8 98.1l-.1 .1a1.06 1.06 0 0 0 0 1.2M81.5 82.1h.3M81.5 80.9a1 1 0 0 1 1.2 0 1 1 0 0 1 .3 1.2 1.03 1.03 0 0 1-.9 1.2 1.03 1.03 0 0 1-1.1-1.1l.2-1zM81.7 81.4l.6-.1 .3 .6-.3 .7-.5 .1-.3-.6"/>
<path d="M81.7 81.4l-.2 .7M81.7 81.4h.4M81.8 82.1l.2 .3M82 82.4l.2 .2M82 81.8v.6M82 82.4l.1 .2M82 81.8l-.2 .3M82.1 81.4h.2l-.3 .4M82.1 81.4l-.1 .4M82.2 80.6a1.61 1.61 0 0 1 1.6 .6 1.46 1.46 0 0 1-1 2.3l-.8-.1a1.4 1.4 0 0 0 1.1-1.3 1.4 1.4 0 0 0-.9-1.5zM83.9 81.4l2.1 .2a.79 .79 0 0 1 .5 .8 .79 .79 0 0 1-.6 .7l-2.1-.2M89.6 85.3l7.5 .6 .8 .5"/>
<path d="M89.7 85l6.8 .6M89.8 84.6l5.9 .6 .8 .4M90.7 97.4l.6 .1M90.7 97.3l.6 .2M91.3 98.7l1.4 .8M91.3 97.5l-.2 .8M92.7 99.5l-.8 2.1-8.4-.7-4.2 10.8M96.5 85.6l-.1 .3M97.3 83.3v1.3l.7 .4M97.3 83.3l.7 .4M97.9 86.4l-.9 2.1a6.8 6.8 0 0 0-5.3 4.2 6.2 6.2 0 0 0-.5 5.9l.9 .8 .6 .1M98 83.7v.7"/>
<path d="M98 85l.5 .1M98 84.4a.63 .63 0 0 0 .5 .7M98 84.4v.6M98.2 82.1l-.9 1.2M98.2 82.1a2.27 2.27 0 0 1 1.7 .5M98.2 82.1l.8 .4M98.5 83.2l-.5 1.2M98.5 83.2l-.5 .5M98.8 83.5l.3-.2a.63 .63 0 0 1 .2 .7 .63 .63 0 0 1-.7 .4l-.1-.3zM98.8 83.4l.6-.2a.88 .88 0 0 1-.8 1.3l-.1-.6zM99 82.5l-.5 .7M99 82.5l.5 .1"/>
<path d="M99.5 84.6l-.3 .3-.7 .2M99.5 82.6l-.5 .1-.5 .5M99.5 82.6a.62 .62 0 0 1 .5 .7M99.5 82.6h.4M99.5 84.6l-.5 .5h-.5M99.9 82.6l.1 .7M100 83.3l-.5 1.3M100 83.3l-.1 .6-.4 .7M101.2 80.3v2.8l16.2 9.4M101.2 80.3l.9 .5M102.1 80.8l.4-1.1 .9 .5-.5 1.1M102.1 80.8v1.5"/>
<path d="M102.9 81.3l7.4 4.3M102.9 81.3v1.5l-.8-.5M102.9 81.8l-.8 .5M103.3 80.2v.4M103.9 87.7v.8l1.1 .6M103.9 87.7l.6 .2M104.1 87.2a.58 .58 0 0 0 .4 .7M104.1 87.2l-.2 .5M104.5 87.9l.7 .3 .6-.1M104.5 87.9l.5 .4M104.7 87.2l.7-.3 .7 .3a.74 .74 0 0 1-.7 .7 .74 .74 0 0 1-.7-.6zM104.8 87.3a.65 .65 0 0 1 .7-.3 .65 .65 0 0 1 .5 .6 .65 .65 0 0 1-.7 .2 .65 .65 0 0 1-.5-.5z"/>
<path d="M105 88.3v.8M105.1 86.6l-.8 .3-.2 .3M105.1 86.6h.5l.8 .2M105.1 86.6l-.8 .2-.2 .4M105.1 86.6h.7l.6 .2M105.8 88.1l-.8 .2M105.8 88.1h.7M106.4 86.8a.58 .58 0 0 1 .4 .8M106.4 86.8l.6 .4M106.5 88.9l-1.5 .2M106.5 88.1v.8M106.8 87.6l-.4 .3-.6 .2"/>
<path d="M106.8 87.6l-.3 .5M107 87.2a2.31 2.31 0 0 1-.5 1.7M107 87.2l-.2 .4M108.3 84.4v1.1M108.3 85.5l2 1.2v-1.1M109.3 84.9l-1 .6M110.3 85.6l5.4 3M110.9 91.8v.1a1.72 1.72 0 0 0 1.1 1.3M110.9 91.8l.6 .4M111.5 90.4l-.6 1.4M111.5 92.2l.3 .5M111.5 90.4l.7 .4"/>
<path d="M111.8 92.7a.52 .52 0 0 0 .8 .3M111.8 92.7l.2 .5M112 91.5l-.5 .7M112 91.5l-.2 .5v.7M112.2 90.8l-.2 .7M112.5 91.3l.6-.2a.86 .86 0 0 1-.7 1.3l-.1-.6zM112.6 91.3l.3-.1a.6 .6 0 0 1 .1 .7 .6 .6 0 0 1-.7 .3v-.3M112.6 93l-.6 .2M112.9 90.6l-.5 .3-.4 .6M112.9 90.6a.54 .54 0 0 1 .7 .2M112.9 90.6l-.7 .2M113.1 91.1a.86 .86 0 0 1-.7 1.3"/>
<path d="M113.3 90.3a1.38 1.38 0 0 0-1.8 .1M113.3 90.3l.3 .5M113.3 90.3l-.4 .3M113.5 92l-.3 .5-.6 .5M113.5 92l-.4 .7-.5 .3M113.6 90.8l.1 .6-.2 .6M113.6 90.8l.2 .5-.3 .7M115.7 88.6l.4-1 1 .5-.5 1.1M115.7 88.6v1.5M116.6 89.2l.8 .5M116.6 89.2v1.5l-.9-.6M116.6 89.6l-.9 .5"/>
<path d="M116.9 88v.5M117.3 83.9a.76 .76 0 0 1 1 .2 .76 .76 0 0 1-.2 1.1 .7 .7 0 0 1-.9 0 .7 .7 0 0 1-.1-1zM117.4 89.7v2.8M118 84l-.2 .6M118.1 83.9a.99 .99 0 0 0-.1 1.4M118.9 88.5l-.2 .5M118.9 88.5h.1M119 88.5l.6-.2a.97 .97 0 0 1-.8 1.4 .83 .83 0 0 1 .2-1.2zM119.5 86.4l.7 .4M120.3 84.1l.8 .1-.9 2.6-.9-.1zM121.8 81.2l.6-.2a.93 .93 0 0 1-.8 1.4 .82 .82 0 0 1 .2-1.2zM121.9 86.8l.7-.2a.99 .99 0 0 1-.9 1.4 .89 .89 0 0 1 .2-1.2z"/>
<path d="M123 88a1.36 1.36 0 0 0 .6 1.1M123 88l.1 .8 .5 .3M123.4 89l-6 3.5M123.5 86.8l-.4 .5-.1 .7M123.5 86.8l-.5 .4v.8M123.6 89.1l.6 .4M123.8 87.3a.71 .71 0 0 1 .9 .4 .71 .71 0 0 1-.5 .9 .73 .73 0 0 1-.7-.5 .73 .73 0 0 1 .3-.8zM123.8 87.3a.83 .83 0 0 0 .2 1.3M123.9 87.4a.58 .58 0 0 1 .8 .5 .58 .58 0 0 1-.8 .5l-.2-.4zM124.1 86.3l.5 .3M124.1 86.3l.6 .1 1.1 .6M124.1 86.3l-.6 .5"/>
<path d="M124.2 87.1l-.4 .2M124.5 87.5l-.2 .3 .1 .6M124.6 86.6l.4 .5 .2 .6M124.6 86.6a.95 .95 0 0 0-1.1 .2M124.6 86.6l.6 .4M124.7 89a.95 .95 0 0 1-1.1 .1M124.7 89l-.5 .5M125.2 87.7l-.1 .7-.4 .6M125.2 87.7l.1 .8M125.2 87v.7M125.2 87h.6M125.3 97v1.3l.7 .4"/>
<path d="M125.3 88.5l-.6 .5M125.3 97l.7 .4M125.3 88.5l.6 .1M125.8 87l.1 1.6M125.9 88.6l-.3 .3a1.16 1.16 0 0 1-1.4 .6M126 97.4l.1 .7M126 98.7l.6 .1M126.1 98.1a.56 .56 0 0 0 .5 .7M126.1 98.1l-.1 .6M126.3 95.8l-.6 .6-.4 .6M126.3 95.8a2.23 2.23 0 0 1 1.6 .5M126.3 95.8l.7 .4"/>
<path d="M126.6 96.9l-.4 .6-.1 .6M126.6 96.9l-.6 .5M126.8 97.2l.5-.2a.72 .72 0 0 1-.6 1.1l-.2-.3zM126.9 97.1l.5-.2a.86 .86 0 0 1-.7 1.3 .7 .7 0 0 1 .2-1.1zM127 96.2l-.4 .7M127 96.2l.5 .1M127.5 98.2l-.5 .5-.4 .1M127.5 96.3l-.5 .1-.4 .5M127.5 96.3a.63 .63 0 0 1 .5 .7M127.5 96.3h.4M127.5 98.2l-.5 .6h-.4M127.9 96.3l.1 .7"/>
<path d="M128 97l-.5 1.2M128 97l-.1 .6-.4 .6M146.1 85.2l1.6 .9M146.3 82.7l.3 1.5M146.4 83.1l.4 .3M146.6 84.2l-.6 1.2 1.7 .7M146.8 83.4l1.4 .9M147.9 80.1l.5-.1 8.1 4.6a.92 .92 0 0 0-.7 1.3l-8.2-4.7a.83 .83 0 0 1 .3-1.1zM148.2 84.3l.1 .6M148.3 84.9l-.6 1.2M148.8 81.9a3.6 3.6 0 0 1-2 1.5M150.2 82.7a3.9 3.9 0 0 1-2 1.6"/>
<path d="M150.8 83.1l-.2 .2a4.2 4.2 0 0 1-2.3 1.6M152.4 82.3a6.2 6.2 0 0 0 .4-5.4 2.5 2.5 0 0 0-3.5-.4 8.8 8.8 0 0 0-4.2 7.8 2.27 2.27 0 0 0 3.3 2.1 7.3 7.3 0 0 0 3.3-2.8M156.4 86.2l.1 .2M156.5 84.9a.87 .87 0 0 1 1.2-.2 1.75 1.75 0 0 1-1.3 2.3 .95 .95 0 0 1-.2-1.7zM156.6 85.9l.2 .1M156.6 85.3l.5 .2M156.6 85.3l.2 .1M156.6 85.8l.3 .2M156.7 84.5l-.5 .3-.3 .5-.1 .9M156.8 86l-.3 .4M156.8 85.4l-.1-.2-.2 .3 .1 .2-.2 .6 .1 .1M156.9 86h-.1"/>
<path d="M157.1 85.7l-.5-.3 .7 .5M157.1 85.7l.2 .2M157.1 85.5v.2M157.1 85.2h.3M157.3 85.9l-.2 .3-.2-.2M157.4 85.2l-.2-.1-.4 .3M157.4 85.2l-.3 .3M157.6 84.5h-.2a1.55 1.55 0 0 0-1.4 2.3l.2 .1M57 102.5l.4 .1M57.1 101.4a1.02 1.02 0 0 1 1.2 0 1.02 1.02 0 0 1 .4 1.1 1.08 1.08 0 0 1-1.3 1.3 1.08 1.08 0 0 1-.7-1.6zM57.3 101.9l.6-.1 .3 .6-.2 .7h-.6l-.4-.6M57.3 101.9l-.3 .6"/>
<path d="M57.3 101.9h.4M57.4 102.6l.2 .3M57.6 102.3v.6M57.6 102.3l-.2 .3M57.6 102.9l.2 .2M57.6 102.9l.1 .2M57.7 101.9h.2l-.3 .4M57.7 101.9l-.1 .4M57.8 101.1a1.61 1.61 0 0 1 1.6 .6 1.42 1.42 0 0 1-1 2.2h-.9a1.39 1.39 0 0 0 1.3-1.3 1.39 1.39 0 0 0-1-1.5zM59.5 101.9l2.1 .2a.76 .76 0 0 1 .5 .8 .76 .76 0 0 1-.6 .7l-2.1-.2M63 100.3v2l16.3 9.4M70.5 110.3h.4"/>
<path d="M70.5 109.2a1 1 0 0 1 1.2 0 1 1 0 0 1 .4 1.1 1.03 1.03 0 0 1-1 1.2 1.03 1.03 0 0 1-1.1-1.1l.2-.9zM70.7 109.6h.6l.3 .6-.2 .6-.6 .1-.3-.6M70.7 109.6l-.2 .7M70.7 109.6l.5 .1M70.9 110.3l.1 .4M71 110v.7M71 110l-.1 .3M71 110.7l.2 .2M71.2 109.7l-.2 .3M71.2 108.9a1.58 1.58 0 0 1 1.8 1 1.35 1.35 0 0 1-1.1 1.8l-.9-.1a1.42 1.42 0 0 0 1.2-1.3 1.42 1.42 0 0 0-1-1.4zM71.4 109.7l-.4 .3M71.4 109.6l-.2 .1"/>
<path d="M73 109.7l2 .2a.76 .76 0 0 1 .6 .7 .76 .76 0 0 1-.7 .7l-2.1-.1M78.1 105.7a.85 .85 0 0 1 1-.2 .85 .85 0 0 1 .4 1 .89 .89 0 0 1-.9 1.1 .89 .89 0 0 1-.8-1.2zM78.4 105.9a.76 .76 0 0 1 1 .1 .76 .76 0 0 1-.2 1.1 .64 .64 0 0 1-.8 .1 .64 .64 0 0 1-.3-.7zM79.1 109.1l.2 .6M79.2 105.8l-.1 .1a1.06 1.06 0 0 0 0 1.3M79.3 109.7v2M105.9 108.3v1.3l.6 .4M105.9 108.3l.6 .4M106.5 108.7l.1 .7M106.5 110h.6M106.6 109.4a.52 .52 0 0 0 .5 .6M106.6 109.4l-.1 .6"/>
<path d="M106.9 107.1l-.6 .5-.4 .7M106.9 107.1h.9l.7 .4M106.9 107.1l.6 .4M107.1 108.1l-.3 .6-.2 .7M107.1 108.1l-.6 .6M107.4 108.3l.6-.2a.86 .86 0 0 1-.8 1.3l-.1-.6zM107.4 108.4l.3-.2a.58 .58 0 0 1 .1 .7 .58 .58 0 0 1-.7 .3v-.4zM107.5 107.5l-.4 .6M107.5 107.5h.6M108.1 109.5l-.5 .4-.5 .1M108.1 107.5l-.6 .2-.4 .4M108.1 107.5a.63 .63 0 0 1 .5 .7"/>
<path d="M108.1 107.5h.4M108.1 109.5l-.6 .5h-.4M108.5 107.5l.1 .7M108.6 108.2l-.5 1.3M108.6 108.2l-.1 .6-.4 .7M119.4 116.7v.1a1.72 1.72 0 0 0 1.1 1.2M119.4 116.7l.7 .4M120.1 115.3l-.5 .7-.2 .7M120.1 117.1l.2 .5M120.1 115.3l.6 .4M120.3 117.6a.57 .57 0 0 0 .8 .3M120.3 117.6l.2 .4"/>
<path d="M120.5 116.4l-.4 .7M120.5 116.4l-.2 .5v.7M120.7 115.7l-.2 .7M121 116.2l.6-.2a.88 .88 0 0 1-.7 1.3l-.1-.6zM121.1 116.2l.3-.1a.58 .58 0 0 1 .1 .7 .58 .58 0 0 1-.7 .2v-.2M121.1 117.9l-.6 .1M121.4 115.5l-.5 .3-.4 .6M121.4 115.5a.48 .48 0 0 1 .7 .2M121.4 115.5l-.7 .2M121.6 116a.85 .85 0 0 1-.7 1.3M121.8 115.2l-.6-.4-1.1 .5M121.8 115.2l.3 .5"/>
<path d="M121.8 115.2l-.4 .3M122 116.9l-.3 .5-.6 .5M122 116.9l-.4 .7-.5 .3M122.1 115.7l.1 .4-.2 .8M122.1 115.7l.2 .4-.3 .8M138.8 105.5l.1 .1a1.51 1.51 0 0 0 1 1.2M138.8 105.5l.7 .4M139.5 104.1l-.4 .6-.3 .8M139.5 105.9l.3 .5M139.5 104.1l.7 .4M139.8 106.4a.54 .54 0 0 0 .8 .2M139.8 106.4l.1 .4"/>
<path d="M139.9 105.2l-.4 .7M139.9 105.2l-.2 .7 .1 .5M140.2 104.5l-.3 .7M140.5 105l.6-.2a.85 .85 0 0 1-.8 1.3 .71 .71 0 0 1 .2-1.1zM140.5 105l.3-.2a.58 .58 0 0 1 .1 .8 .58 .58 0 0 1-.7 .2v-.3M140.6 106.6l-.7 .2M140.8 104.2l-.6 .5-.3 .5M140.8 104.2a.57 .57 0 0 1 .8 .3M140.8 104.2l-.6 .3M141.1 104.8a.86 .86 0 0 1-.8 1.3M141.3 104a1.35 1.35 0 0 0-1.8 .1M141.3 104l.3 .5"/>
<path d="M141.3 104l-.5 .2M141.5 105.7l-.9 .9M141.5 105.7l-.5 .6-.4 .3M141.6 104.5v.7l-.1 .5M141.6 104.5l.1 .4-.2 .8"/>
</g>
<g fill="none" stroke="#000" stroke-width=".21" stroke-dasharray="6.3 1.3 1.3 1.3 1.3 1.3">
<path d="M96.6 50.9l-1.9-1.1M108.3 57.6l-1.3-.7M110.9 45.5l-.2-.1M114 47.3l-2.2-1.3M115.9 48.4l-.5-.3M120.5 45.2v-2.9M120.5 41.3v-.4M126.6 45.6v-3.6M126.6 41.1v-.4M130.9 57l3.2 1.9M131.8 51.7v-2.9M131.8 47.8v-.4"/>
<path d="M135 59.4l.5 .3M140.3 53.3v-3.4M140.3 48.9v-.4M76 71.3l-4.3 2.5M77 70.7l-.9 .5M89.4 79l-4.3 2.5M90.4 78.5l-.9 .5M99.9 73.7l-.2-.1M103 75.5l-2.1-1.2M105 76.6l-.5-.3M107.5 73.2l2.1 1.3M114 61l-3-1.8"/>
<path d="M114.7 61.4l-.7-.4M114.7 61.4l-3.7-2.2M114.7 61.4l-2.6-1.6M118.7 79.7l-4-2.3M133 71.9l1.1 .6M136.9 74.1l1 .6M136.9 74.1l2 1.2M145.1 64.9l3.5-2M65.1 99.5l-4.4 2.5M66 99l-.9 .5M99.1 83.3l-.4 .2M103.1 81l-3.1 1.8"/>
<path d="M105.9 87.6l-.3 .2M109.9 85.3l-3.1 1.8M112.8 91.3l-.4 .2M116.7 89l-3.1 1.8M119.9 85.3l3.3 1.8M124.1 87.6l.4 .3M147.2 80.1l.5 .3M78.5 107.3l-4.4 2.5M79.5 106.7l-1 .5"/>
</g>
<path d="M138.3 47.6l10.3-5.9" fill="none" stroke="#000" stroke-width=".21" stroke-dasharray="6.3 1.3 1.3 1.3 1.3 1.3" stroke-dashoffset="3.6"/>
<path d="M107.2 86.5v20.7" fill="none" stroke="#000" stroke-width=".21" stroke-dasharray="6.3 1.3 1.3 1.3 1.3 1.3" stroke-dashoffset="-.8"/>
<path d="M120.8 90.5v24.8" fill="none" stroke="#000" stroke-width=".21" stroke-dasharray="6.3 1.3 1.3 1.3 1.3 1.3" stroke-dashoffset="3.5"/>
<path d="M140.3 80.4v23.6" fill="none" stroke="#000" stroke-width=".21" stroke-dasharray="6.3 1.3 1.3 1.3 1.3 1.3" stroke-dashoffset="4.1"/>
<path d="M126.6 87.1v8.9" fill="none" stroke="#000" stroke-width=".21" stroke-dasharray="6.3 1.3 1.3 1.3 1.3 1.3" stroke-dashoffset="5.1"/>
<path d="M118.6 65.9l-27.7 16" fill="none" stroke="#000" stroke-width=".21" stroke-dasharray="6.3 1.3 1.3 1.3 1.3 1.3" stroke-dashoffset="-.1"/>
<path d="M104.4 76.8l-13.6 7.9" fill="none" stroke="#000" stroke-width=".21" stroke-dasharray="6.3 1.3 1.3 1.3 1.3 1.3" stroke-dashoffset="1.6"/>
<path d="M117.9 84.5l-25.5 14.8" fill="none" stroke="#000" stroke-width=".21" stroke-dasharray="6.3 1.3 1.3 1.3 1.3 1.3" stroke-dashoffset="1.1"/>
<path d="M88.8 101.3l-7 4.1" fill="none" stroke="#000" stroke-width=".21" stroke-dasharray="6.3 1.3 1.3 1.3 1.3 1.3" stroke-dashoffset="5.5"/>
<path d="M128.8 56.3l-36.1 20.8" fill="none" stroke="#000" stroke-width=".21" stroke-dasharray="6.3 1.3 1.3 1.3 1.3 1.3" stroke-dashoffset="1.4"/>
<path d="M115.4 48.5l-35.2 20.4" fill="none" stroke="#000" stroke-width=".21" stroke-dasharray="6.3 1.3 1.3 1.3 1.3 1.3" stroke-dashoffset="1.9"/>
<g font-size="4.7">
<text x="38.6" y="25.7">18</text>
<text x="50.7" y="25.7">19</text>
<text x="62.1" y="25.7">17</text>
<text x="74.9" y="25.7">18</text>
<text x="87.7" y="25.7">13</text>
<text x="100.4" y="25.7">12</text>
<text x="113.2" y="25.7">18</text>
<text x="126" y="25.7">18</text>
<text x="138.8" y="25.7">18</text>
<text x="151.5" y="25.7">18</text>
<text x="32.2" y="33.6">18</text>
<text x="166.4" y="38.2">18</text>
<text x="32.2" y="45.9">20</text>
<text x="166.4" y="45.8">18</text>
<text x="166.4" y="53.3">12</text>
<text x="32.2" y="58.3">20</text>
<text x="166.4" y="60.9">12</text>
<text x="166.4" y="68.4">18</text>
<text x="32.2" y="75.2">20</text>
<text x="166.4" y="76">11</text>
<text x="166.4" y="83.5">13</text>
<text x="32.2" y="89.6">20</text>
<text x="166.4" y="91">12</text>
<text x="166.4" y="98.6">17</text>
<text x="166.4" y="106.1">19</text>
<text x="166.4" y="113.7">12</text>
<text x="166.4" y="121.8">12</text>
<text x="32.6" y="126.6">14</text>
<text x="166.4" y="128.8">18</text>
<text x="45.5" y="135.1">18</text>
<text x="58.1" y="135.1">18</text>
<text x="70.7" y="135.1">18</text>
<text x="83.2" y="135.1">18</text>
<text x="95.8" y="135.1">18</text>
<text x="108.4" y="135.1">18</text>
<text x="121" y="135.1">12</text>
<text x="133.5" y="135.1">18</text>
<text x="146.1" y="135.1">18</text>
<text x="165.9" y="179.4">SW-Configuration</text>
<text x="165.6" y="183.9">Name(Configurat</text>
<text x="173.7" y="188.4">ion Name)</text>
<text x="177.3" y="199.1">Default</text>
<text x="177.3" y="208.9">Default</text>
<text x="166.7" y="217.2">ISO 15 RBB - 1815</text>
<text x="168" y="221.8">- 18,SI,NC,18_68</text>
<text x="177.3" y="230.6">Default</text>
<text x="167.8" y="238.5">Rolling bearings</text>
<text x="167.2" y="243">63700 GB 276-94</text>
<text x="171.3" y="249.5">ISO - Straight</text>
<text x="171.7" y="254.1">bevel pinion</text>
<text x="169" y="258.6">1.5M14PT 37GT</text>
<text x="171.6" y="263.1">20PA 7FW ---</text>
<text x="166.5" y="267.6">14O9,9H32MD2.0</text>
<text x="183.9" y="272.2">N</text>
<text x="177.3" y="280.5">Default</text>
<text x="167.7" y="288.9">ISO - 4032 - M3 -</text>
<text x="180.1" y="293.4">D - N</text>
</g>
<g font-size="4.2">
<text x="18.9" y="183.8">ITEM NO.</text>
<text x="57.1" y="183.8">SW-File Name(File Name)</text>
<text x="129.7" y="183.8">SPECIFICATION</text>
<text x="25.6" y="198.9">11</text>
<text x="41.4" y="198.9">differential-box</text>
<text x="25.6" y="208.7">12</text>
<text x="41.4" y="208.7">differential-inner-assy</text>
<text x="25.6" y="219.4">13</text>
<text x="41.4" y="219.4">radial ball bearing_68_iso</text>
<text x="140.2" y="219.4">1815</text>
<text x="25.6" y="230.4">14</text>
<text x="41.4" y="230.4">differential-box-lid</text>
<text x="25.6" y="240.6">15</text>
<text x="41.4" y="240.6">6700 - 15x10x4 Bearing</text>
<text x="25.6" y="260.7">16</text>
<text x="41.4" y="260.7">drive-pinion-gear</text>
<text x="25.6" y="280.4">17</text>
<text x="41.4" y="280.4">wheel-shaft-housing</text>
<text x="25.6" y="291">18</text>
<text x="41.4" y="291">hex nut style 1 gradeab_iso</text>
<text x="141.8" y="291">M3</text>
</g>
</svg>
